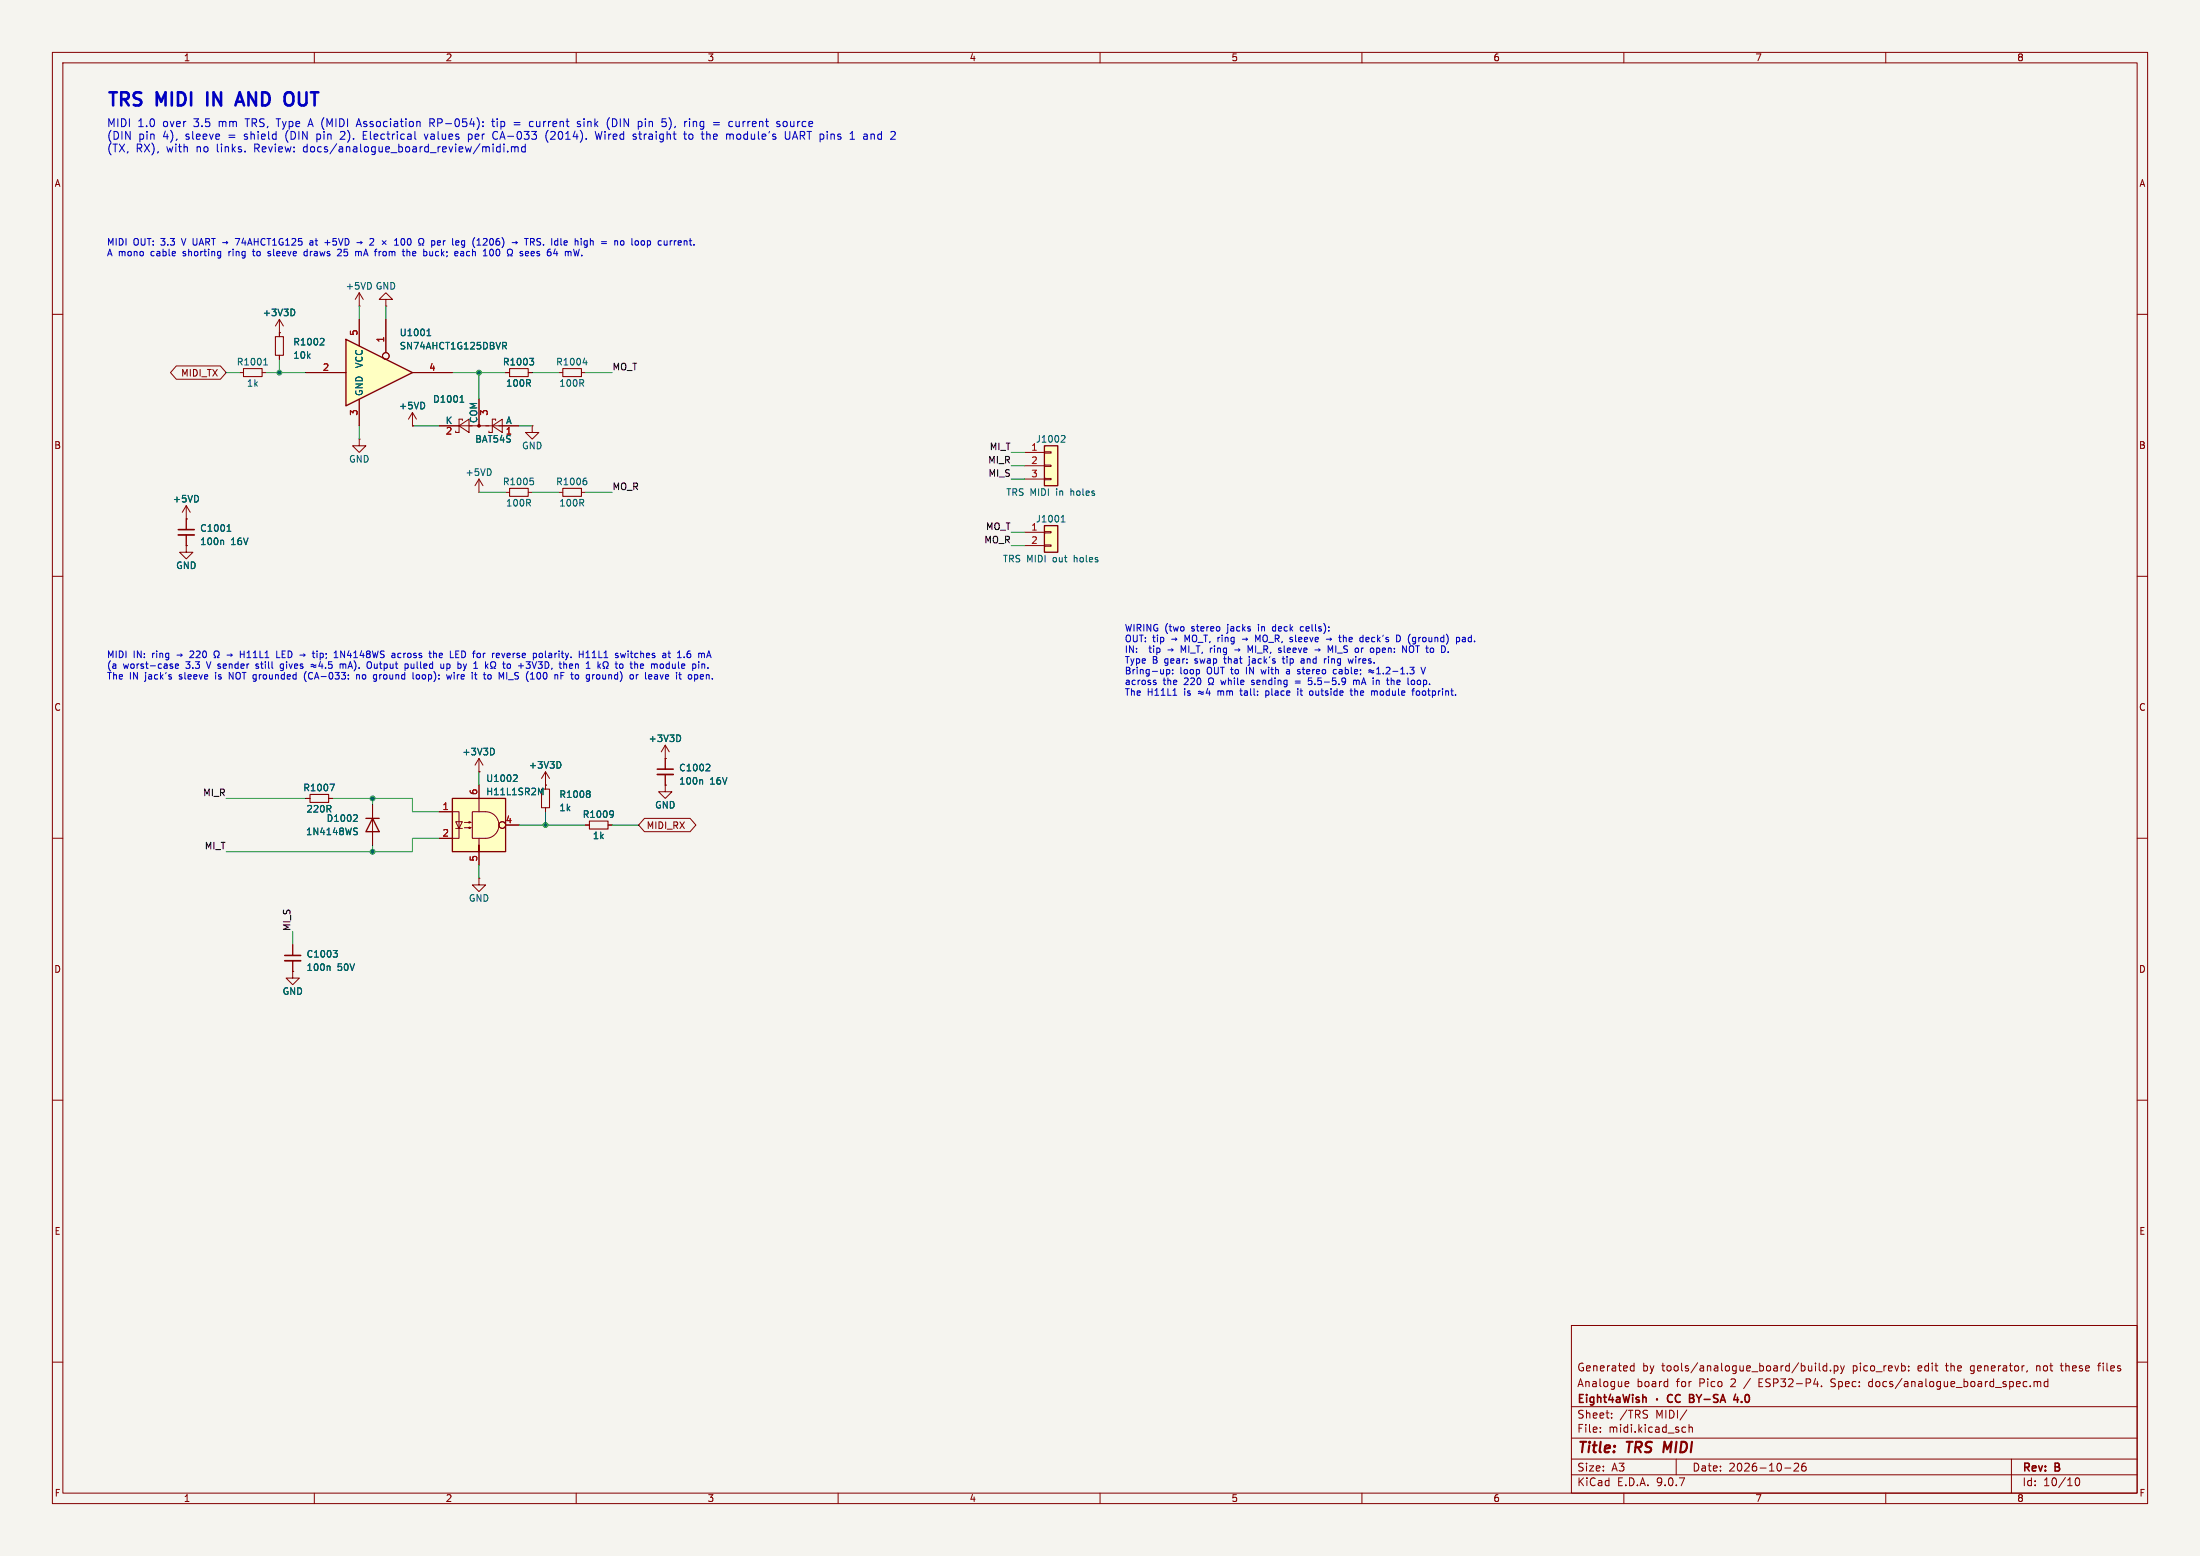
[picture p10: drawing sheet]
<svg xmlns="http://www.w3.org/2000/svg" width="420mm" height="297mm" viewBox="0 0 420 297" stroke-linecap="round" stroke-linejoin="round" font-family="sans-serif">
<path d="M0 0h420v297h-420z" fill="#f5f4ef" stroke="#f5f4ef" stroke-width=".19"/>
<g fill="none" stroke="#840000" stroke-width=".19">
<path d="M10 10h400v277h-400zM12 12h396v273h-396zM60 10v2M110 10v2M160 10v2M210 10v2M260 10v2M310 10v2M360 10v2M10 60h2M408 60h2M10 110h2"/>
<path d="M408 110h2M10 160h2M408 160h2M10 210h2M408 210h2M300 253h108v32h-108zM10 260h2M300 278.5h108M300 274.5h108M300 268.5h108M305.5 273.2v.2M305.5 272.5v.1"/>
<path d="M307.7 270.5v.2M307.7 269.8v.1M310.4 263.7l.5 .1v.2l-.7 .2M310.9 264.6l-.5 .1M311.4 261.6h.5M311.4 260.8h.5M311.9 260.2v1.5M320 278.5v3M321.2 273.3h.6M321.2 272.5h.6M322 269.1l-1.3 1.9M322.4 272.5l.3-.1 .3 .1 .1 .9"/>
<path d="M322.4 271.9v1.5M342.5 279.4l.6-.1 .2 .1 .1 .3-1 1.1h1M344.7 279.3a.59 .59 0 0 0-.8 .6v.6l.2 .2 .4 .1 .2-.2 .1-.5-.1-.2h-.5l-.3 .2M346.6 260.2v.1M346.6 260.7v1M347.3 260.2v1.3l.2 .2M347.7 264.5v.2M348.7 260.8l-.4-.1-.3 .3 .2 .6h.5M348.7 260.2v1.5M349.4 261.5v.2M349.5 264.6l.2 .1M349.7 263.3l-.2 .2 .2 .3"/>
<path d="M350.2 260.8l.4-.1 .3 .3-.2 .6h-.5M350.2 260.7v1.5M351.4 260.7l.3 1M351.7 261.7l-.3 .5M352.1 260.7l-.4 1M357 263.7l-.3 .3v.4l.3 .3M364.4 261.5v.2M364.4 260.8v.1M384 278.5v6.5M387 261.6l-.1 .3M387.6 264.5v.2M388.3 263.8l.4-.1 .2 .2"/>
<path d="M388.3 263.7v1M388.8 260.7v1M388.9 260.8h-.1M388.9 263.9l.3-.2 .3 .1 .1 .9M388.9 263.9v.8M390.9 263.8l-.4-.1-.3 .3 .2 .6h.5M390.9 263.2v1.5M393.3 260.7h.6M393.5 260.2v1.3l.2 .2M400.4 260.7h.6M401 260.2l-.3 .2v1.3M408 260h2"/>
<path d="M60 285v2M110 285v2M160 285v2M210 285v2M260 285v2M300 281.5h108M310 285v2M340.7 280.2h1.2M360 285v2M396.3 282.2l.2-.1a.8 .8 0 0 1 .5 .7 .8 .8 0 0 1-.5 .8l-.2-.2-.1-.4z"/>
</g>
<path d="M317.8 275.2l-.3 2" fill="none" stroke="#840000" stroke-width=".4"/>
<path d="M314 266.7l.3 .2v.8M316.3 267v.2M319.3 266.3a.6 .6 0 0 0-.8 0 .6 .6 0 0 0-.2 .7 .56 .56 0 0 0 .3 .6 .56 .56 0 0 0 .7-.1M320.8 266.3a.6 .6 0 0 0-.8 0 .6 .6 0 0 0-.2 .7 .56 .56 0 0 0 .3 .6 .56 .56 0 0 0 .7-.1M322.5 266.9h.5M323 266.9l.3 .1M323.3 266.3l-.3-.1h-.5v1.5l.8-.1M323.3 266.8l-.3 .1M331.3 266.1l-.3 1.1h.9M331.7 266.7v1" fill="none" stroke="#840000" stroke-width=".3"/>
<path d="M199.4 100.3h2.5v5.1h-2.5z" fill="#ffffc2"/>
<path d="M199.4 100.3h2.5v5.1h-2.5z" fill="none" stroke="#840000" stroke-width=".25"/>
<path d="M195.6 101.6h3.8M195.6 104.1h3.8M199.4 101.5h1.3v.2h-1.3zM199.4 104h1.3v.3h-1.3z" fill="none" stroke="#840000" stroke-width=".19"/>
<path d="M202.6 99.6h.7M202.7 98.7l.3-.3v1.2" fill="none" stroke="#006464" stroke-width=".19"/>
<path d="M199.4 85.1h2.5v7.6h-2.5z" fill="#ffffc2"/>
<path d="M199.4 85.1h2.5v7.6h-2.5zM69.8 156.2h2.6M71.1 156.2l1.3 2.6h-2.6z" fill="none" stroke="#840000" stroke-width=".25"/>
<g fill="none" stroke="#840000" stroke-width=".19">
<path d="M73.7 57.2h1.2l-1.2-1.3-1.3 1.3h1.3v1.2M73.7 58.4h.1M78.7 78.7l-.7 1.3M78.7 78.7l.8 1.3M78.7 78.7v2.6M96.5 71.1h.8M100.8 71.1h.8M106.7 71.1h.7M111 71.1h.8M35.6 99.1h.1M35.6 96.5v4.6M35.6 96.5l-.8 1.3"/>
<path d="M35.6 96.5l.7 1.3M78.7 81.3h.1M96.5 94h.8M100.8 94h.8M101.6 81.3v1.3h1.3l-1.3 1.2-1.3-1.2h1.3M101.6 81.3h.1M106.7 94h.7M111 94h.8M195.6 86.4h3.8M195.6 88.9h3.8M195.6 91.4h3.8M199.4 86.2h1.3v.3h-1.3z"/>
<path d="M199.4 88.8h1.3v.2h-1.3zM199.4 91.3h1.3v.3h-1.3zM35.6 104.1v1.3h1.2l-1.2 1.3-1.3-1.3h1.3M35.6 104.1h.1M35.6 102.1v2M58.4 152.4h.8M62.7 152.4h.8M71.1 153.7v7.6M91.4 147.3h.1M91.4 144.8l-.7 1.3M91.4 144.8l.8 1.3M91.4 144.8v2.5"/>
<path d="M104.1 149.9h.1M104.1 147.3l-.7 1.3M104.1 147.3l.8 1.3M104.1 147.3v2.6M127 144.8h.1M127 142.2l-.8 1.3M127 142.2l.8 1.3M127 142.2v4.6M127 147.8v2.1M55.9 185.4v1.3h1.2l-1.2 1.3-1.3-1.3h1.3M55.9 185.4h.1M55.9 180.3v2.1"/>
<path d="M55.9 183.4v2"/>
</g>
<g fill="none" stroke="#006464" stroke-width=".19">
<path d="M101.1 68.4h.8l-.5 .5M101.6 68.9l.3 .2v.3l-.3 .3M111.3 69.2h.8M111.9 68.8v.9M101.2 91.3h.6M101.6 91.7l.3 .3v.3l-.3 .2M111.7 91.3h.2M111.8 91.7l.2 .3v.3l-.2 .2M202.8 83.1l.4 .1 .1 .3-.8 .9h.8M42.5 103.1l.2 .2v.7M43.4 101.4h.7M43.5 100.4l.2-.3v1.3"/>
<path d="M63 149.7h.8l-.5 1.2M67.7 158.7l.4 .1 .1 .3-.2 .2h-.3M67.7 158.1h.5M68 155.5l.2 .3v.3l-.8 .7h.8M94.1 142.9l.3 .5-.3 .6M106.8 145.4l.3 .5-.3 .7M129.7 140.3l.2 .5-.2 .7M133.9 148.8l.2 .2v.7M135.3 145.9l.2 .2v.3l-.8 .7h.8M62.8 184.4l.2 .2v.6M63.6 181.4h.8l-.4 .5M64.2 181.9l.2 .3v.3l-.2 .2"/>
</g>
<path d="M97.3 70.4h3.5v1.5h-3.5zM107.4 70.4h3.6v1.5h-3.6zM97.3 93.2h3.5v1.5h-3.5zM107.4 93.2h3.6v1.5h-3.6zM59.2 151.6h3.5v1.6h-3.5z" fill="none" stroke="#840000" stroke-width=".2"/>
<path d="M34 101.1h3.1M125.5 146.8h3M54.4 182.4h3" fill="none" stroke="#840000" stroke-width=".3"/>
<path d="M34 102.1h3.1M125.5 147.8h3M54.4 183.4h3" fill="none" stroke="#840000" stroke-width=".33"/>
<path d="M66 64.8l12.7 6.3-12.7 6.4z" fill="#ffffc2"/>
<path d="M66 64.8l12.7 6.3-12.7 6.4z" fill="none" stroke="#840000" stroke-width=".25"/>
<g fill="none" stroke="#840000" stroke-width=".19">
<path d="M45.7 71.1h.8M50 71.1h.8M53.3 63.5h.1M53.3 61l-.7 1.2M53.3 61l.8 1.2M53.3 61v2.5M58.4 71.1h7.6M68.6 61v5M68.6 76.2v5.1M73.7 61v6.3M78.7 71.1h7.7M91.4 76.2v5.1"/>
<path d="M68.6 83.8v1.3h1.2l-1.2 1.3-1.3-1.3h1.3M68.6 83.8h.1M83.8 81.3h15.3M87.6 81.3l1.9-1.3v2.6zM88.3 80.3v-.3h-.7v2.6h-.6v-.3M91.4 94h.1M91.4 91.4v2.6M91.4 91.4l-.7 1.3M91.4 91.4l.8 1.3M94 81.3l1.9-1.3v2.6zM94.6 80.3v-.3h-.6v2.6h-.7v-.3M104.1 149.9v.7"/>
<path d="M104.1 154.2v.7M127 149.9v1.2h1.3l-1.3 1.3-1.3-1.3h1.3M127 149.9h.1"/>
<circle cx="73.7" cy="67.9" r=".63"/>
</g>
<path d="M56 59.1l.3 .4-.3 .7M50.3 69.7h.8M50.5 68.7l.2-.3v1.3M81.5 64.1h.7M81.6 63.1l.3-.3v1.3M87.8 76.8h.7M87.9 75.8l.3-.3v1.3M96 65.3h.4l.3 .3-.1 .4h-.6M96.3 66l.4 .6M112.4 150.9l.3 .3-.3 .3 .3 .2v.3l-.3 .2" fill="none" stroke="#006464" stroke-width=".19"/>
<circle cx="91.4" cy="81.3" r=".25" fill="#840000" stroke="#840000" stroke-width=".19"/>
<path d="M46.5 70.4h3.5v1.5h-3.5zM103.4 150.6h1.5v3.6h-1.5z" fill="none" stroke="#840000" stroke-width=".2"/>
<path d="M86.4 152.4h10.1v10.2h-10.1z" fill="#ffffc2"/>
<path d="M86.4 152.4h10.1v10.2h-10.1z" fill="none" stroke="#840000" stroke-width=".25"/>
<g fill="none" stroke="#840000" stroke-width=".19">
<path d="M68.6 58.4h.1M68.6 55.9l-.8 1.3M68.6 55.9l.7 1.3M68.6 55.9v2.5M33.7 69.8h8.4l1.1 1.3-1.1 1.3h-8.4l-1.2-1.3zM53.3 63.5h.1M53.3 63.5v.8M53.3 67.8v.8M58.4 71.1h7.6M68.6 61v5M68.6 76.2v5.1M73.7 61v6.3"/>
<path d="M78.7 71.1h7.7M91.4 76.2v5.1M96.5 71.1h.8M100.8 71.1h.8M35.6 99.1h.1M35.6 99.1v2M78.7 81.3h.1M83.8 81.3h3.8M95.2 81.3h3.9M35.6 104.1h.1M35.6 102.1v2M58.4 152.4h.8"/>
<path d="M62.7 152.4h.8M71.1 153.7v2.5M71.1 158.8v2.5M83.8 154.9h3.8v5.1h-3.8M87 156.8h1.3l-.7 1.3zM87 158.1h1.3M88.6 157h1.3l-.4 .1v-.3l.4 .2M88.6 158h1.3l-.4 .1v-.2l.4 .1M90.2 154.9h2.5a2.54 2.54 0 0 1 2.5 2.6 2.54 2.54 0 0 1-2.5 2.5h-2.5zM91.4 147.3h.1M91.4 149.9v5M96.5 157.5h2.6"/>
<path d="M104.1 149.9h.1M104.1 149.9v.7M104.1 154.2v.7M111.8 157.5h.7M116.1 157.5h.7M123 156.2h8.7l1.2 1.3-1.2 1.3h-8.7l-1.1-1.3zM127 144.8h.1M127 149.9h.1M127 144.8v2M127 147.8v2.1M91.4 160v2.6v-1.3M91.4 167.6v1.3h1.3l-1.3 1.3-1.2-1.3h1.2"/>
<path d="M91.4 167.6h.1M91.4 162.6v2.5M55.9 185.4h.1M55.9 180.3v2.1M55.9 183.4v2"/>
<circle cx="73.7" cy="67.9" r=".63"/>
<circle cx="95.9" cy="157.5" r=".63"/>
</g>
<g fill="none" stroke="#006464" stroke-width=".19">
<path d="M56 59.1l.3 .4-.3 .7M61.6 64.6l.3 .2-.1 .3-.7 .8h.8M81.5 64.1h.7M81.6 63.1l.3-.3v1.3M87.8 76.8h.7M87.9 75.8l.3-.3v1.3M96 65.3h.4l.3 .3-.1 .4h-.6M96.3 66l.4 .6M101.1 68.4h.8l-.5 .5M101.6 68.9l.3 .2v.3l-.3 .3M42.5 103.1l.2 .2v.7M43.4 101.4h.7"/>
<path d="M43.5 100.4l.2-.3v1.3M63 149.7h.8l-.5 1.2M67.7 158.7l.4 .1 .1 .3-.2 .2h-.3M67.7 158.1h.5M68 155.5l.2 .3v.3l-.8 .7h.8M94.1 142.9l.3 .5-.3 .6M98.2 147.9l.4 .1 .1 .3-.7 .9h.7M103.2 151.3l.4-.9v1.3M106.8 145.4l.3 .5-.3 .7M112.4 150.9l.3 .3-.3 .3 .3 .2v.3l-.3 .2M116.9 154.8l.2 .2a.94 .94 0 0 1-.2 1M117.1 155.3l-.2 .2"/>
<path d="M129.7 140.3l.2 .5-.2 .7M133.9 148.8l.2 .2v.7M135.3 145.9l.2 .2v.3l-.8 .7h.8M62.8 184.4l.2 .2v.6M63.6 181.4h.8l-.4 .5M64.2 181.9l.2 .3v.3l-.2 .2"/>
</g>
<path d="M52.6 64.3h1.5v3.5h-1.5zM112.5 156.7h3.6v1.5h-3.6z" fill="none" stroke="#840000" stroke-width=".2"/>
<g fill="none" stroke="#009600" stroke-width=".19">
<path d="M68.6 58.4v2.6M73.7 58.4v2.6M43.2 71.1h2.5M50.8 71.1h7.6M53.3 68.6v2.5M86.4 71.1h10.1M91.4 71.1v5.1M101.6 71.1h5.1M111.8 71.1h5M68.6 81.3v2.5M78.7 81.3h5.1M91.4 94h5.1"/>
<path d="M99.1 81.3h2.5M101.6 94h5.1M111.8 94h5M193 86.4h2.6M193 91.4h2.6M193 88.9h2.6M193 104.1h2.6M193 101.6h2.6M43.2 152.4h15.2M63.5 152.4h15.2v2.5h5.1M71.1 152.4v1.3M91.4 147.3v2.6"/>
<path d="M99.1 157.5h12.7M104.1 154.9v2.6M116.8 157.5h5.1M55.9 177.8v2.5M71.1 161.3v1.3M83.8 160h-5.1v2.6h-35.5M91.4 165.1v2.5"/>
</g>
<g fill="none" stroke="#0000c2" stroke-width=".19">
<path d="M58.9 23.7h.7M59.3 22.7l-.5 1.5M60.5 25.6v1.5M60.5 26.5l.1 .1M65.8 25.7l-.9 .9h.9M68.1 23.7h.7M68.5 22.7l-.5 1.5M69.3 25.1v1.5h.8M69.3 25.8h.5M79.3 26.5l.1 .1M81 25.6l.3 1 .4-1M82.1 23.5h.5"/>
<path d="M82.4 23.5l.5 .7M82.6 22.7h-.5v1.5M89.4 25.6v1.5M90 25.7l.1 .2M90.1 26.3l-.3 .3-.4-.1M92.2 24v.2M92.2 23.2v.2M93.8 23.2h.6M94.1 22.7v1.3l.3 .2M94.7 25.1l-.4 .1M95 26.4l-.3 .2-.4-.1M95.5 27.5v1.5"/>
<path d="M95.5 28.1l-.4-.1-.3 .3 .1 .6h.6M96.2 28v1M96.9 28.9v.1M97.6 28.1l.5-.1 .2 .2M97.6 28v1M98.1 23.4h1.2M98.1 23.8h1.2M98.3 28.2l.2-.2 .3 .1 .1 .9M98.3 28.2v.8M100.3 28.1l-.5-.1-.2 .3 .1 .6h.6M100.3 27.5v1.5M101.3 23.2h.5"/>
<path d="M101.8 24.1l-.5 .1M104.3 25.3a1.75 1.75 0 0 0 .3 1.9M105.9 25.7l-.8 .9h.9M110.8 23.2h-.4l-.2 .2 .1 .2 .5 .1v.4h-.6M113.6 25.1l.4 1.5 .3-1.1 .3 1.1 .3-1.5M117.3 22.7h-.4v1.5h.4M122.1 25.1l.1 1.4M123.2 22.7v.1M123.2 23.2v1M127.7 22.5l.3 .4M128 24.3l-.3 .4M130.7 25.1v1.3l.4 .2"/>
<path d="M131.6 22.7v.1M131.6 23.2v1M132.1 25.7l-.3-.1-.3 .3 .1 .6h.5M132.3 23.2v1M132.6 23.2l-.3 .1M135.5 25.7l.1 .9M136.2 23.4h1.1M136.2 23.8h1.1M139.8 25.6l.2 .2v.8M141.1 24l-.2 .2-.3-.1M141.1 23.2v1M149.6 23.2h.4l.3 .3v.4l-.3 .3-.4-.1-.1-.2z"/>
<path d="M150.8 25.1l-.1 1.3-.2 .2-.5-.2M151.3 26.6l.5-1.5 .5 1.5M151.4 26.2h.7M166.5 25.6l.3 .1 .1 .1v.8M42.1 48v1l-.1 .2M42.1 48.8h-.1M48.4 47.6v1.2M51.1 48.8h.4M51.1 48.2l.1 .2h.3M58.1 48.1v.6l.2 .1h.3M58.3 48l.3 .1M59.2 46h.5"/>
<path d="M59.7 46.2l-.4 .1-.2 .2 .2 .3 .4-.1M62 46.3h1M62.5 45.8v1M65.2 47.9l-.8 .9h.8M68.1 48l.3 .2M68.1 46.3h1M68.4 48.2v.6M68.9 46.1l.2 .2M68.9 48.1l-.3-.1-.2 .2M69.1 46.3l-.2 .3M75.3 46.8h.8M75.3 45.9l.4-.4v1.3"/>
<path d="M76.7 45.6l.1-.1a.68 .68 0 0 1 .5 .7 .68 .68 0 0 1-.5 .6 .84 .84 0 0 1-.1-1.2zM77.7 48.1l.4-.1 .1 .2M77.7 47.6v1.2M77.9 45.6l.2-.1a.68 .68 0 0 1 .4 .7 .68 .68 0 0 1-.4 .6 .84 .84 0 0 1-.2-1.2zM79.9 46.8h.3v-.2a.54 .54 0 0 1-.2-.8 .54 .54 0 0 1 .7-.2l.2 .6-.3 .4v.2h.3M82 48l.1 .8h.4M82.4 46l.4-.1 .2 .3-.1 .5h-.5M82.4 45.9v1.3M83.5 46.4l.6-.2-.1-.2-.3-.1-.2 .2 .1 .6h.4M86.4 45.5v1.1M88 48.1h.5v.7M88.2 47.2h.4"/>
<path d="M88.5 48.3l-.4 .1-.2 .1 .2 .3h.4M88.6 45.9l-.4 .1-.1 .2 .1 .5 .4 .1M92.7 45.5l-.4 .1M92.9 46.1l-.7 .7h.8M93.5 48.1v.5l.3 .2 .3-.1 .1-.6M97.8 46.3h.9M98.5 46.1l.2 .2M98.7 46.3l-.2 .3M99.8 48.1l-.3-.1-.2 .2v.2l.5 .1v.3h-.5M100.1 45.5h.8M100.3 48.2l.1 .6h.5M100.9 48.2v.1l-.6 .1"/>
<path d="M101.4 48.2l.1 .6h.3M102 48.3l-.6 .1M106 47.5l-.3 .9M110.6 47.6l-.3 1.2-.3-.9M112.7 45.5v1.3M113.1 45.9l-.4 .2M117.4 46.1l.1-.2 .3 .1 .1 .8M117.4 45.9v.9M120.6 45.5v1.1l.2 .2M124 45.9l.2 .3v.4l-.2 .2M129.1 45.9l-.3 .2M129.6 45.9l-.1 .2v.5l.1 .2"/>
<path d="M130.1 46.2l-.6 .2M243 119.7l-.1 .1 .1 .6M248.7 119.6l-.3 .1-.2 .1 .1 .5 .4 .2M32.5 127.1l.5 .2-.1 .2-.3 .1M32.5 126.8h.4M32.7 129.3v.3M33.5 126.9v.6h.5M34.1 126.9v.1l-.6 .2M40.9 125.5h.3v-.2a.54 .54 0 0 1-.3-.7 .54 .54 0 0 1 .7-.3l.2 .6-.3 .4v.2h.3M43.3 125h1M43.8 129.6v-1.2l.7 1.2M48.8 127.5l.2 .1"/>
<path d="M48.8 126.9l.2 .3M52.8 124.3v1.2h.6M53.6 127.9l.3 .1M53.6 126.8l-.1 .5 .1 .2 .4 .1M58.2 128.7v.9l.3 .5M59.4 127.3l.2-.1 .5 .2 .2-.1M59.8 126.9l.3 .1 .2-.1M61.2 126.2l-.3 1h.8M61.5 126.7v.9M62.1 127.5v.1M63.4 126.9v.4l-.1 .2-.4 .1-.2-.1M63.8 125.5h.7"/>
<path d="M64.9 126.9l.4-.2 .2 .2M64.9 126.7v.9M65.1 125.5v-1.2l.7 1.2M65.5 126.9v.7M65.7 126.7l-.2 .2M68.1 128.8v.8M68.6 129v.6M70.9 126.5a.85 .85 0 0 1-.3 1.1l-.3-.1M71.9 128.8v1l-.1 .2M71.9 129.6h-.1M75.2 124.7l.2 .2v.6M75.4 125.5h-.4"/>
<path d="M75.4 125h-.4M76.4 124.7h-.3l-.2 .2 .1 .5 .4 .1M77.4 126.7l.4 .1 .1 .2v.5l-.5 .1M78.8 128.4v1l.2 .2M79.5 128.9v.6l.2 .1h.3M82 124.3v1.1M82.8 124.8l.2-.1h.3v.8M82.8 124.3v1.2M84.2 127.4l.1 .2 .4-.1M84.7 126.7v.9M85.2 128.8l.3 .8 .2-.6 .3 .6 .2-.8M85.3 127.5l.4 .1"/>
<path d="M85.3 126.7v1.3M85.7 126.7l-.4 .1M87 125.5h.6M87 124.3h.6M87 124.9h.4M87.4 126.3v1.3M88.5 126.7l.3 .9M88.8 127.6l-.3 .4M89.1 126.7l-.3 .9M90.9 129.6h.2M93.5 128.8l.3 .2v.4l-.3 .2M94.6 126.5v.5l-.3 .3v.3h.3"/>
<path d="M95.8 124.7l.3 .8 .3-.8M96 126.7h.4M96.1 126.3v1.1l.3 .2M96.7 128.4v1.2M96.9 126.9l.1-.2 .4 .2 .1 .4-.2 .2-.3 .1-.1-.1zM97 129.7h1M101.2 126.3l-.4 .5 .4 .1v.4l-.2 .3h-.4M102.5 128.8l.2 .8M103.2 124.7h.3l.1 .2-.1 .5-.3 .1M104.1 124.3v1.1l.2 .1M107.1 129h.4M108.7 126.9l.1 .6h.5"/>
<path d="M109.3 126.9v.1l-.6 .2M111.9 125.5h.7M111.9 124.6l.3-.3v1.2M113.1 125.5h.7M113.4 124.3l-.3 .3M114.1 128.8h.3l.1 .2v.5l-.4 .1M114.2 126.3v1.3M114.3 127.1l.3 .5M114.6 126.7l-.4 .5M117.4 126.7h.5M117.6 126.3v1.1l.3 .2M118.3 126.9l.2-.2 .4 .2v.4l-.1 .2-.3 .1-.2-.1z"/>
<path d="M119.4 124.7l-.2 .8M119.9 124.3v.1M119.9 124.7v.8M120.3 126.7h.4M120.3 124.7h.5M120.4 126.3v1.1l.3 .2M121.7 128.8h.1M123.2 128.4v1M126 128.8l.3 .8 .3-.8M127.3 127.5h.5M127.3 126.8h.5M127.8 126.3v1.3"/>
<path d="M129.3 125.5h.8M129.7 124.3l-.4 .3M131.6 128.8h.3l.2 .2-.1 .5-.4 .1M134.8 128.8v.8M135 128.8l-.2 .1M135.1 127.5v.1M220.4 130.3h.3v.2l-.4 .2M222.7 127.8v1.3M223.3 127.9v.6l-.2 .1h-.4M223.9 128.5v.1M223.9 132.7h.7M228.8 132.4l.2-.1 .5 .2 .2-.1"/>
<path d="M228.8 132.1l.2-.2 .5 .3 .2-.1M230.6 131.4l-.3 .9h.8M230.8 129.6l-.1 .5 .3 .3v.3h-.3M230.9 131.9v.8M231.1 123.7v.8M231.1 123.8v.1M231.6 129.6l.1 .5-.3 .3v.3h.3M235.7 124.1h1M236.7 131.9h.5M236.9 131.5v1.2M237.2 122h.9M238.5 126.8l-.2 .2"/>
<path d="M238.9 130.6l.1 .1M239.1 129.8l-.2 .2 .2 .3M240.7 127.8l.3 .8M241.6 132.7h.4M241.6 131.9v1.2M244.4 124.1l.2 .2-.2 .2M244.8 125.7h.5M245 125.3v1.1l.3 .2M246.2 128.1h-.4l-.2 .2 .2 .3h.4M246.2 128v.6M247.3 130h.9M247.3 130.4h.9"/>
<path d="M247.7 128v.1l.5 .3M247.7 131.5v.1M247.7 131.9v.8M248.2 131.9h.5M248.2 128.4l-.1 .2h-.4M248.4 125.8h.5M249 126l-.5 .1-.1 .2 .1 .3 .5-.1M249.7 130.6l.2 .1 .5-.1M249.8 129.4l-.1 .6 .2-.1h.5M250.2 131.9h.3l.2 .2-.1 .5-.4 .1M251 124.1h1M251.7 123.8l.3 .3"/>
<path d="M252 124.1l-.3 .2M253.2 122h1M254.6 127.9v.6l.2 .1h.3M256.9 129.9l-.1 .2M256.9 129.6l-.1 .8M257.4 125.7l.2 .9 .2-.6 .3 .6 .2-.9M257.7 131.9h.5M257.9 131.5v1l.3 .2M258.4 129.8v.9M258.5 129.9h-.1M258.6 131.5v1.2M258.8 131.9l-.2 .1"/>
<path d="M258.9 129.9v.1M258.9 130v.7M259 129.9l-.1 .1M259.9 123.7v.8M260 123.8l-.1 .1M260.1 121.7h.1M260.2 121.2v1.3M260.2 122.4l-.1 .1M261.3 128.3l.2-.1 .5 .2 .3-.1M261.3 128l.2-.2 .5 .3 .3-.1M262.3 131.9l.1 .2M262.4 132.1l.2-.2h.3v.8"/>
<path d="M262.4 132.1v.6M262.8 128.6h.7M262.8 123.7v1.3M262.8 124.5h.4M263.1 127.5l-.3 .2M263.1 129.8l-.3 .1M263.2 127.4v1.2M263.2 123.7l-.4 .1M264.1 128.5v.1M264.6 127.5l.5-.1 .2 .3-.7 .9h.7M265.6 129.4v1.3M265.9 128.1h1"/>
<path d="M266 129.8l-.4 .1M266.6 121.2a.64 .64 0 0 1 .8 .7 .64 .64 0 0 1-.8 .6M267.4 127.7l.4-.3v1.2M267.4 128.6h.7M268.5 123.3v1.2l-.7-1.2v1.2M268.7 128.5v.1M269 123.7v.4a.43 .43 0 0 0 .6 .4M269.2 127.4h.7l-.4 .4 .4 .2v.5l-.2 .1-.5-.1M269.5 129.9l.3-.1 .3 .3-.2 .5-.3 .1-.1-.1M269.5 131.9h.5M270 131.5h-.2M270.4 132v.6l.2 .1 .4-.1"/>
<path d="M271.3 127.4l.4 1.2 .4-1.2M278 121.7h.4l.3 .2-.2 .5h-.5M279.2 121.7h.5v.8M279.7 122h-.4l-.2 .2 .2 .3 .4-.1"/>
</g>
<g fill="none" stroke="#0000c2" stroke-width=".5">
<path d="M20.9 17.6h1.4M21.6 17.6v2.5M24.5 17.9l-.4-.3h-1v2.5M27 17.7l-1-.1-.4 .3M32.8 17.6v2.5M35.2 18l-.6-.4h-.6v2.5M36.5 17.6v2.5M39.6 17.6v2.5M42.2 17.6v2.5l-1.4-2.5v2.5M45.2 19.4h1.2M48.9 17.6v2.5l-1.5-2.5v2.5M51.2 18l-.6-.4h-.5v2.5"/>
<path d="M54.5 18a.84 .84 0 0 1 .9-.4 .84 .84 0 0 1 .6 .9l-.1 1.3M57.1 17.6v2M58.5 17.6v2M59.3 17.6h1.5M60.1 17.6v2.5M29.9 20.1v-2.5l.9 1.8 .8-1.8v2.5M44.9 20.1l.9-2.5 .8 2.5"/>
</g>
<g fill="#009600" stroke="#009600" stroke-width=".19">
<circle cx="91.4" cy="71.1" r=".46"/>
<circle cx="53.3" cy="71.1" r=".46"/>
<circle cx="104.1" cy="157.5" r=".46"/>
<circle cx="71.1" cy="162.6" r=".46"/>
<circle cx="71.1" cy="152.4" r=".46"/>
</g>
<g font-size="3.5" fill="#0000c2">
<text x="20.3" y="21.5">TRS</text>
<text x="30" y="21.5">MIDI</text>
<text x="47.4" y="21.5">AND</text>
<text x="57.5" y="21.5">OUT</text>
</g>
<g font-size="2.8" fill="#840000">
<text x="301" y="277.9">Title:</text>
<text x="310.6" y="277.9">TRS</text>
<text x="318.4" y="277.9">MIDI</text>
</g>
<g font-size="2.1" fill="#0000c2">
<text x="20.3" y="24.6">MIDI</text>
<text x="20.3" y="27">(DIN</text>
<text x="20.3" y="29.4">(TX,</text>
<text x="25.9" y="29.4">RX),</text>
<text x="26.3" y="24.6">1.0</text>
<text x="26.4" y="27">pin</text>
<text x="31.1" y="27">4),</text>
<text x="31.1" y="24.6">over</text>
<text x="31.8" y="29.4">with</text>
<text x="35.6" y="27">sleeve</text>
<text x="37.1" y="24.6">3.5</text>
<text x="37.6" y="29.4">no</text>
<text x="41.7" y="29.4">links.</text>
<text x="42" y="24.6">mm</text>
<text x="43.9" y="27">=</text>
<text x="47" y="27">shield</text>
<text x="47.3" y="24.6">TRS, Type</text>
<text x="49" y="29.4">Review:</text>
<text x="55" y="27">(DIN</text>
<text x="58.5" y="29.4">docs/analogue_board_review/midi.md</text>
<text x="59.6" y="24.6">A (MIDI</text>
<text x="61.1" y="27">pin</text>
<text x="65.9" y="27">2).</text>
<text x="69.2" y="24.6">Association</text>
<text x="70.3" y="27">Electrical</text>
<text x="82.2" y="27">values</text>
<text x="83.2" y="24.6">RP-054):</text>
<text x="90.7" y="27">per</text>
<text x="95.3" y="24.6">tip</text>
<text x="95.6" y="27">CA-033</text>
<text x="99.6" y="24.6">=</text>
<text x="102.7" y="24.6">current</text>
<text x="105.8" y="27">(2014).</text>
<text x="112" y="24.6">sink</text>
<text x="115.5" y="27">Wired</text>
<text x="117.8" y="24.6">(DIN</text>
<text x="122.8" y="27">straight</text>
<text x="123.9" y="24.6">pin</text>
<text x="128.6" y="24.6">5),</text>
<text x="132.8" y="27">to</text>
<text x="133.1" y="24.6">ring</text>
<text x="136.3" y="27">the</text>
<text x="138.7" y="24.6">=</text>
<text x="141.1" y="27">module's</text>
<text x="141.9" y="24.6">current</text>
<text x="151.2" y="24.6">source</text>
<text x="152.4" y="27">UART pins</text>
<text x="165.2" y="27">1</text>
<text x="167.9" y="27">and</text>
</g>
<g font-size="2.1" fill="#840000">
<text x="301" y="262">Generated</text>
<text x="313.5" y="262">by</text>
<text x="317.3" y="262">tools/analogue_board/build.py</text>
<text x="353.8" y="262">pico_revb:</text>
<text x="366.4" y="262">edit</text>
<text x="371.9" y="262">the</text>
<text x="376.7" y="262">generator,</text>
<text x="389.4" y="262">not</text>
<text x="394.3" y="262">these</text>
<text x="401.6" y="262">files</text>
<text x="301" y="268.2">Eight4aWish</text>
<text x="301" y="265">Analogue</text>
<text x="312.4" y="265">board</text>
<text x="320.1" y="265">for</text>
<text x="323.8" y="268.2">BY-SA</text>
<text x="324.5" y="265">Pico</text>
<text x="330.7" y="265">2</text>
<text x="332.9" y="268.2">4.0</text>
<text x="333.4" y="265">/</text>
<text x="336.3" y="265">ESP32-P4.</text>
<text x="350.2" y="265">Spec:</text>
<text x="357.6" y="265">docs/analogue_board_spec.md</text>
<text x="301" y="273.7">File:</text>
<text x="301" y="271">Sheet:</text>
<text x="307.1" y="273.7">midi.kicad_sch</text>
<text x="309.2" y="271">/TRS</text>
<text x="316.2" y="271">MIDI/</text>
<text x="301" y="281.1">Size:</text>
<text x="307.6" y="281.1">A3</text>
<text x="323" y="281.1">Date:</text>
<text x="330" y="281.1">2026-10-26</text>
<text x="386" y="281.3">Rev:</text>
<text x="392.4" y="281.3">B</text>
<text x="301" y="283.9">KiCad</text>
<text x="308.7" y="283.9">E.D.A.</text>
<text x="316.3" y="283.9">9.0.7</text>
<text x="386" y="283.9">Id:</text>
<text x="390.1" y="283.9">10/10</text>
</g>
<g font-size="1.8" fill="#840000">
<text x="35" y="11.9">1</text>
<text x="85" y="11.9">2</text>
<text x="135" y="11.9">3</text>
<text x="185" y="11.9">4</text>
<text x="235" y="11.9">5</text>
<text x="285" y="11.9">6</text>
<text x="335" y="11.9">7</text>
<text x="385" y="11.9">8</text>
<text x="10.3" y="35.9">A</text>
<text x="408.3" y="35.9">A</text>
<text x="34.5" y="72.1">MIDI_TX</text>
<text x="10.3" y="85.9">B</text>
<text x="408.2" y="85.9">B</text>
<text x="10.3" y="135.9">C</text>
<text x="408.2" y="135.9">C</text>
<text x="123.3" y="158.4">MIDI_RX</text>
<text x="10.3" y="185.9">D</text>
<text x="408.2" y="185.9">D</text>
<text x="10.3" y="235.9">E</text>
<text x="408.3" y="235.9">E</text>
<text x="10.3" y="285.9">F</text>
<text x="35" y="286.9">1</text>
<text x="85" y="286.9">2</text>
<text x="135" y="286.9">3</text>
<text x="185" y="286.9">4</text>
<text x="235" y="286.9">5</text>
<text x="285" y="286.9">6</text>
<text x="335" y="286.9">7</text>
<text x="385" y="286.9">8</text>
<text x="408.3" y="285.9">F</text>
</g>
<g font-size="1.8" fill="#0000c2">
<text x="20.3" y="47.2">MIDI</text>
<text x="25.4" y="47.2">OUT: 3.3</text>
<text x="35" y="47.2">V UART þÿ!’74AHCT1G125</text>
<text x="60.2" y="47.2">at</text>
<text x="63.3" y="47.2">+5VD</text>
<text x="69.6" y="47.2">þÿ!’2</text>
<text x="84.9" y="47.2">per</text>
<text x="89" y="47.2">leg</text>
<text x="93.1" y="47.2">(1206)</text>
<text x="100.8" y="47.2">þÿ!’TRS. Idle</text>
<text x="113.5" y="47.2">high</text>
<text x="118.7" y="47.2">=</text>
<text x="121.4" y="47.2">no</text>
<text x="124.9" y="47.2">loop</text>
<text x="130.2" y="47.2">current.</text>
<text x="20.3" y="49.2">A mono</text>
<text x="28.9" y="49.2">cable</text>
<text x="35.2" y="49.2">shorting</text>
<text x="44.1" y="49.2">ring</text>
<text x="49" y="49.2">to</text>
<text x="52" y="49.2">sleeve</text>
<text x="59.1" y="49.2">draws</text>
<text x="65.7" y="49.2">25</text>
<text x="69.3" y="49.2">mA</text>
<text x="73.3" y="49.2">from</text>
<text x="78.8" y="49.2">the</text>
<text x="82.9" y="49.2">buck;</text>
<text x="89.1" y="49.2">each</text>
<text x="94.8" y="49.2">100</text>
<text x="102.2" y="49.2">sees</text>
<text x="107.6" y="49.2">64</text>
<text x="111.2" y="49.2">mW.</text>
<text x="20.3" y="125.9">MIDI</text>
<text x="25.4" y="125.9">IN:</text>
<text x="29.1" y="125.9">ring</text>
<text x="34" y="125.9">þÿ!’220</text>
<text x="44.2" y="125.9">þÿ!’H11L1</text>
<text x="54.1" y="125.9">LED þÿ!’tip;</text>
<text x="65.7" y="125.9">1N4148WS</text>
<text x="76.9" y="125.9">across</text>
<text x="84.3" y="125.9">the</text>
<text x="88.4" y="125.9">LED for</text>
<text x="96.9" y="125.9">reverse</text>
<text x="104.9" y="125.9">polarity.</text>
<text x="113.8" y="125.9">H11L1</text>
<text x="121" y="125.9">switches</text>
<text x="130.2" y="125.9">at</text>
<text x="133.3" y="125.9">1.6</text>
<text x="214.6" y="120.9">WIRING (two</text>
<text x="214.6" y="122.9">OUT: tip</text>
<text x="214.6" y="124.9">IN:</text>
<text x="219.5" y="124.9">tip</text>
<text x="223.2" y="124.9">þÿ!’MI_T,</text>
<text x="223.7" y="122.9">þÿ!’MO_T, ring</text>
<text x="227.6" y="120.9">stereo</text>
<text x="231.7" y="124.9">ring</text>
<text x="234.6" y="120.9">jacks</text>
<text x="236.5" y="124.9">þÿ!’MI_R,</text>
<text x="237.8" y="122.9">þÿ!’MO_R, sleeve</text>
<text x="240.7" y="120.9">in</text>
<text x="243.6" y="120.9">deck</text>
<text x="245.3" y="124.9">sleeve</text>
<text x="249.1" y="120.9">cells):</text>
<text x="252.4" y="124.9">þÿ!’MI_S</text>
<text x="254.4" y="122.9">þÿ!’the</text>
<text x="260.6" y="124.9">or</text>
<text x="261.3" y="122.9">deck's</text>
<text x="263.7" y="124.9">open:</text>
<text x="268.5" y="122.9">D (ground)</text>
<text x="270" y="124.9">NOT to</text>
<text x="280.3" y="122.9">pad.</text>
<text x="20.3" y="128">(a</text>
<text x="20.3" y="130">The</text>
<text x="23.5" y="128">worst-case</text>
<text x="24.7" y="130">IN</text>
<text x="27.8" y="130">jack's</text>
<text x="34.5" y="130">sleeve</text>
<text x="35.6" y="128">3.3</text>
<text x="39.8" y="128">V sender</text>
<text x="41.6" y="130">is</text>
<text x="44.4" y="130">NOT grounded</text>
<text x="49.5" y="128">still</text>
<text x="54.4" y="128">gives</text>
<text x="59.1" y="130">(CA-033:</text>
<text x="66.2" y="128">mA).</text>
<text x="69.3" y="130">no</text>
<text x="71.6" y="128">Output</text>
<text x="72.8" y="130">ground</text>
<text x="79" y="128">pulled</text>
<text x="80.5" y="130">loop):</text>
<text x="86" y="128">up</text>
<text x="87.2" y="130">wire</text>
<text x="89.5" y="128">by</text>
<text x="92.2" y="130">it</text>
<text x="92.8" y="128">1</text>
<text x="94.7" y="130">to</text>
<text x="97.7" y="130">MI_S</text>
<text x="98.8" y="128">to</text>
<text x="101.8" y="128">+3V3D,</text>
<text x="103.1" y="130">(100</text>
<text x="108.8" y="130">nF</text>
<text x="110" y="128">then</text>
<text x="112.2" y="130">to</text>
<text x="115.2" y="128">1</text>
<text x="115.2" y="130">ground)</text>
<text x="121.3" y="128">to</text>
<text x="123.8" y="130">or</text>
<text x="124.3" y="128">the</text>
<text x="126.9" y="130">leave</text>
<text x="128.4" y="128">module</text>
<text x="133" y="130">it</text>
<text x="135.5" y="130">open.</text>
<text x="214.6" y="127">Type</text>
<text x="214.6" y="129">Bring-up:</text>
<text x="214.6" y="131.1">across</text>
<text x="220" y="127">B</text>
<text x="222" y="131.1">the</text>
<text x="222.4" y="127">gear:</text>
<text x="225.2" y="129">loop</text>
<text x="226.2" y="131.1">220</text>
<text x="228.4" y="127">swap</text>
<text x="230.5" y="129">OUT to</text>
<text x="233.6" y="131.1">while</text>
<text x="234.2" y="127">that</text>
<text x="238.4" y="129">IN</text>
<text x="239.1" y="127">jack's</text>
<text x="239.6" y="131.1">sending</text>
<text x="241.5" y="129">with</text>
<text x="245.8" y="127">tip</text>
<text x="248.8" y="129">stereo</text>
<text x="249.4" y="127">and</text>
<text x="250.8" y="131.1">5.5-5.9</text>
<text x="254.1" y="127">ring</text>
<text x="255.8" y="129">cable;</text>
<text x="258.9" y="127">wires.</text>
<text x="259.6" y="131.1">mA</text>
<text x="263.6" y="131.1">in</text>
<text x="266.5" y="131.1">the</text>
<text x="270.6" y="131.1">loop.</text>
<text x="214.6" y="133.1">The</text>
<text x="219" y="133.1">H11L1</text>
<text x="226.2" y="133.1">is</text>
<text x="232.9" y="133.1">mm</text>
<text x="237.5" y="133.1">tall:</text>
<text x="242.5" y="133.1">place</text>
<text x="248.8" y="133.1">it</text>
<text x="251.3" y="133.1">outside</text>
<text x="259.3" y="133.1">the</text>
<text x="263.5" y="133.1">module</text>
<text x="271.5" y="133.1">footprint.</text>
</g>
<g font-size="1.8" fill="#006464">
<text x="65.9" y="55.5">+5VD</text>
<text x="71.6" y="55.5">GND</text>
<text x="50.1" y="60.6">+3V3D</text>
<text x="76.2" y="64.4">U1001</text>
<text x="45.1" y="70">R1001</text>
<text x="55.9" y="68.7">10k</text>
<text x="55.9" y="66.1">R1002</text>
<text x="69.4" y="70.4" transform="rotate(-90 69.4 70.4)">VCC</text>
<text x="76.2" y="66.9">SN74AHCT1G125DBVR</text>
<text x="95.9" y="70">R1003</text>
<text x="106.1" y="70">R1004</text>
<text x="47" y="74">1k</text>
<text x="69.4" y="75.7" transform="rotate(-90 69.4 75.7)">GND</text>
<text x="82.6" y="77.1">D1001</text>
<text x="96.5" y="74">100R</text>
<text x="106.7" y="74">100R</text>
<text x="76.1" y="78.3">+5VD</text>
<text x="85" y="81">K</text>
<text x="91.2" y="80.9" transform="rotate(-90 91.2 80.9)">COM</text>
<text x="96.5" y="81">A</text>
<text x="66.5" y="88.5">GND</text>
<text x="90.6" y="84.7">BAT54S</text>
<text x="99.6" y="86">GND</text>
<text x="197.7" y="84.7">J1002</text>
<text x="88.8" y="91">+5VD</text>
<text x="95.9" y="92.8">R1005</text>
<text x="106.1" y="92.8">R1006</text>
<text x="192" y="94.8">TRS MIDI</text>
<text x="201.7" y="94.8">in</text>
<text x="204.6" y="94.8">holes</text>
<text x="32.9" y="96.1">+5VD</text>
<text x="38.1" y="101.7">C1001</text>
<text x="96.5" y="96.9">100R</text>
<text x="106.7" y="96.9">100R</text>
<text x="197.7" y="99.9">J1001</text>
<text x="38.1" y="104.2">100n</text>
<text x="44.1" y="104.2">16V</text>
<text x="191.4" y="107.5">TRS MIDI</text>
<text x="201.1" y="107.5">out</text>
<text x="205.3" y="107.5">holes</text>
<text x="33.5" y="108.8">GND</text>
<text x="123.7" y="141.8">+3V3D</text>
<text x="88.2" y="144.4">+3V3D</text>
<text x="92.7" y="149.5">U1002</text>
<text x="100.9" y="146.9">+3V3D</text>
<text x="129.5" y="150">100n</text>
<text x="129.5" y="147.4">C1002</text>
<text x="135.5" y="150">16V</text>
<text x="57.8" y="151.2">R1007</text>
<text x="58.4" y="155.3">220R</text>
<text x="92.7" y="152">H11L1SR2M</text>
<text x="106.7" y="152.5">R1008</text>
<text x="106.7" y="155">1k</text>
<text x="125" y="154.5">GND</text>
<text x="58.3" y="159.6">1N4148WS</text>
<text x="62.3" y="157.1">D1002</text>
<text x="111.1" y="156.3">R1009</text>
<text x="113.1" y="160.4">1k</text>
<text x="89.4" y="172.3">GND</text>
<text x="58.4" y="185.5">100n</text>
<text x="58.4" y="183">C1003</text>
<text x="64.4" y="185.5">50V</text>
<text x="53.8" y="190.1">GND</text>
</g>
<g font-size="1.8" fill="#a90000">
<text x="68.3" y="64.2" transform="rotate(-90 68.3 64.2)">5</text>
<text x="73.4" y="65.5" transform="rotate(-90 73.4 65.5)">1</text>
<text x="61.5" y="70.9">2</text>
<text x="81.8" y="70.9">4</text>
<text x="68.3" y="79.4" transform="rotate(-90 68.3 79.4)">3</text>
<text x="85" y="83.3">2</text>
<text x="93.4" y="79.4" transform="rotate(-90 93.4 79.4)">3</text>
<text x="96.4" y="83.3">1</text>
<text x="196.8" y="86.1">1</text>
<text x="196.8" y="88.6">2</text>
<text x="196.8" y="91.2">3</text>
<text x="196.8" y="101.3">1</text>
<text x="196.8" y="103.9">2</text>
<text x="84.4" y="154.7">1</text>
<text x="91.2" y="151.8" transform="rotate(-90 91.2 151.8)">6</text>
<text x="84.4" y="159.8">2</text>
<text x="96.4" y="157.2">4</text>
<text x="91.2" y="164.5" transform="rotate(-90 91.2 164.5)">5</text>
</g>
<g font-size="1.8" fill="#0f0f0f">
<text x="116.8" y="70.8">MO_T</text>
<text x="188.5" y="88.6">MI_R</text>
<text x="188.8" y="86">MI_T</text>
<text x="116.8" y="93.6">MO_R</text>
<text x="188.6" y="91.1">MI_S</text>
<text x="188.1" y="101.3">MO_T</text>
<text x="187.8" y="103.8">MO_R</text>
<text x="38.7" y="152.1">MI_R</text>
<text x="39" y="162.2">MI_T</text>
<text x="55.5" y="177.8" transform="rotate(-90 55.5 177.8)">MI_S</text>
</g>
</svg>
